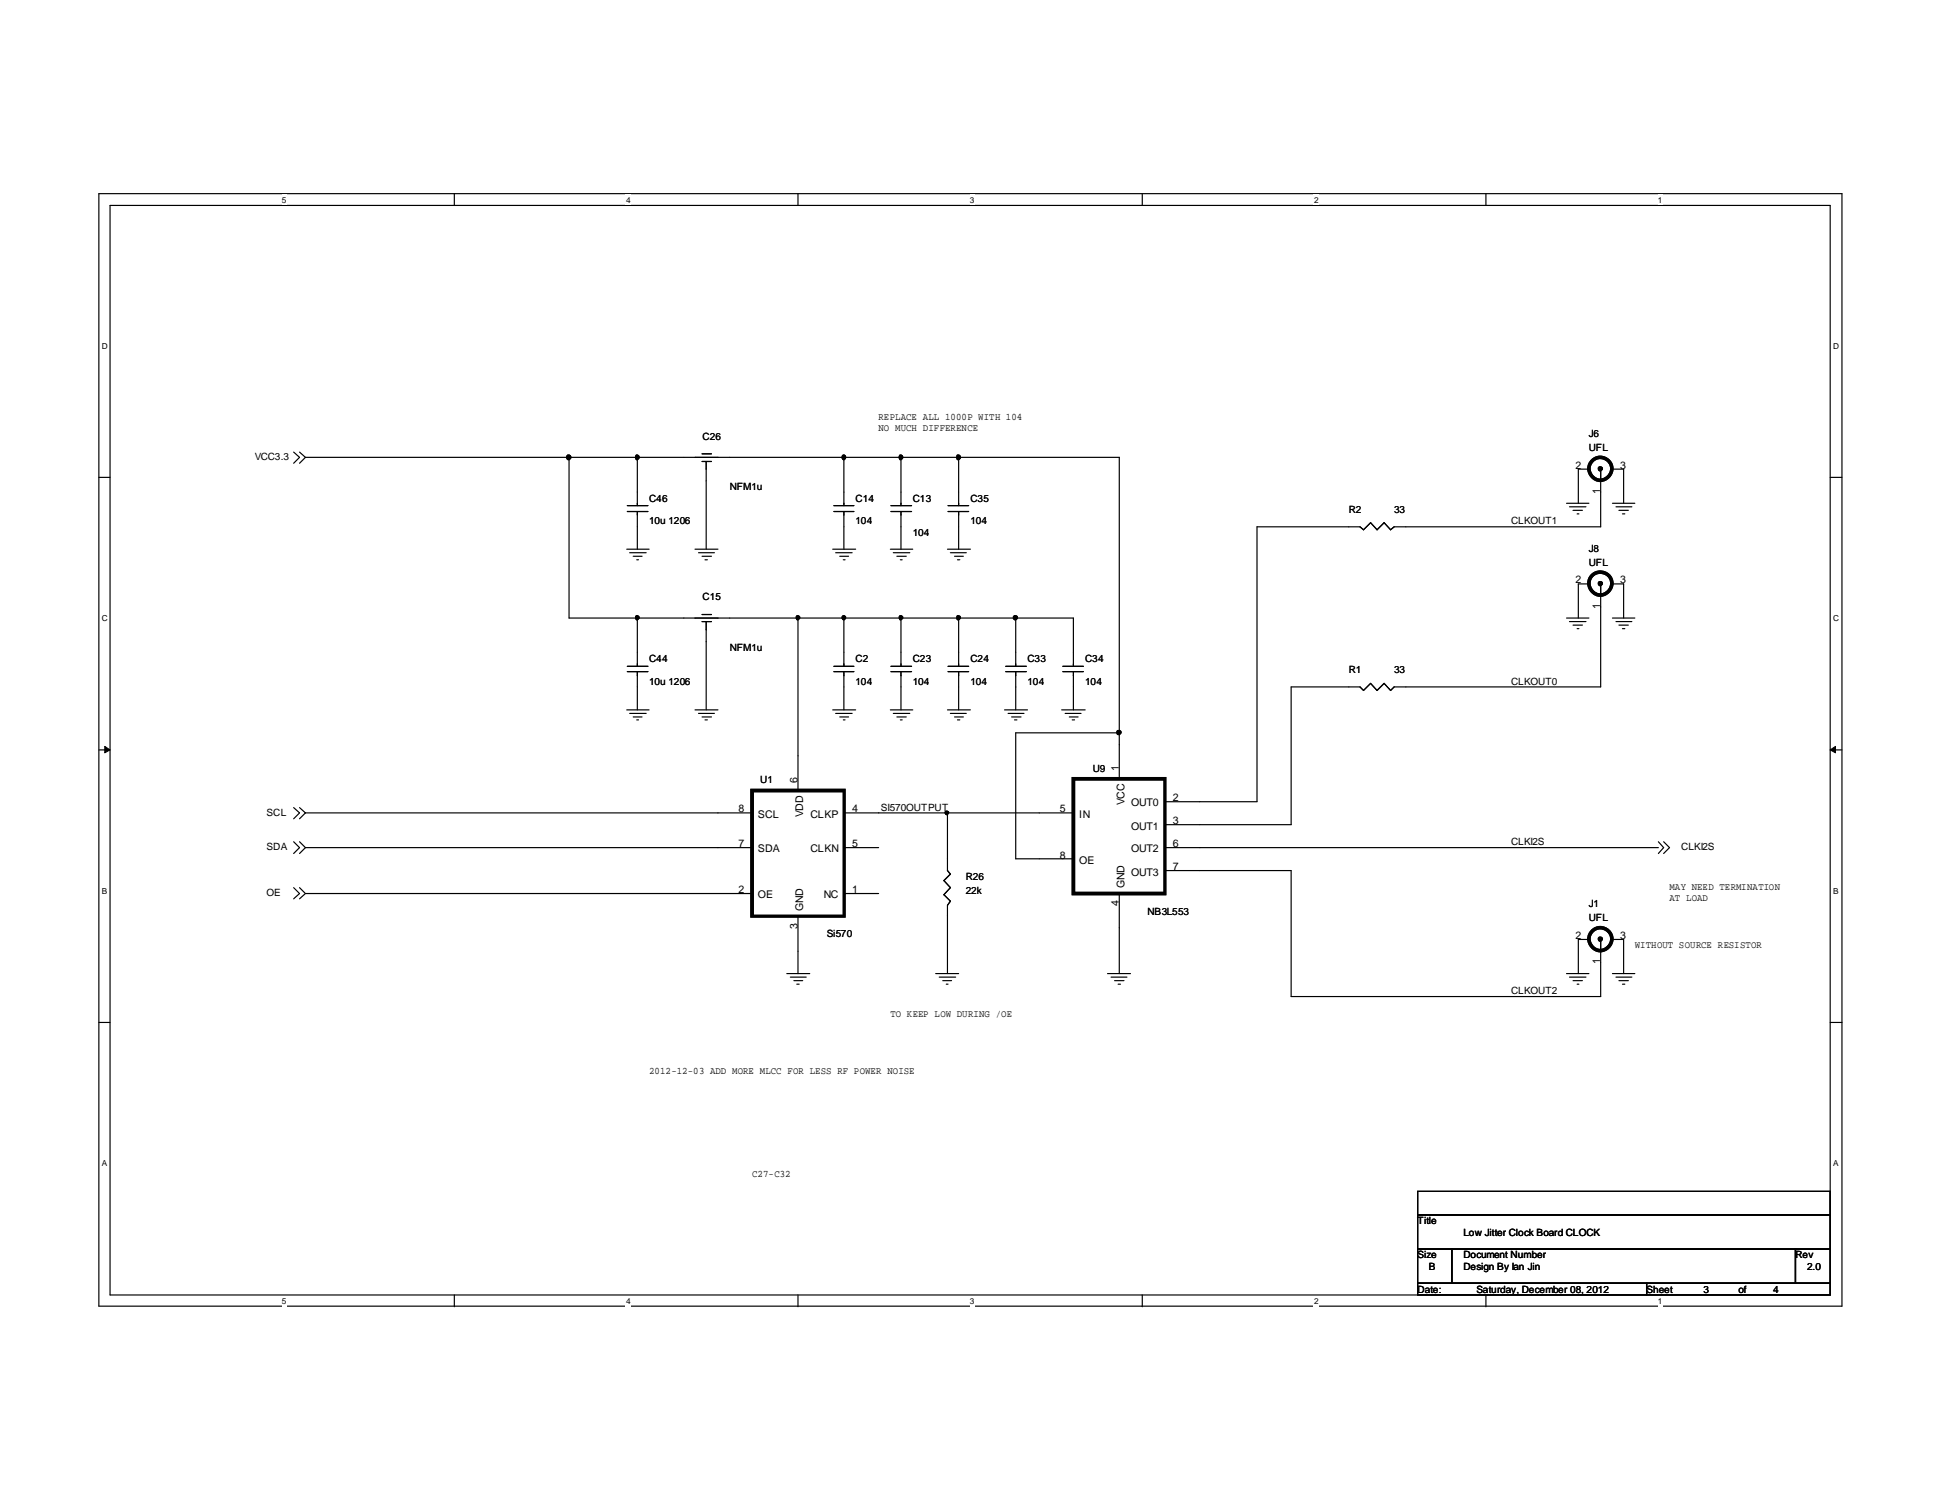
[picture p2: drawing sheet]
<svg xmlns="http://www.w3.org/2000/svg" width="279mm" height="216mm" viewBox="0 0 279 216" stroke-linecap="round" stroke-linejoin="round" font-family="sans-serif">
<path d="M14.2 27.9h250.8v160h-250.8zM15.8 29.5h247.5v156.8h-247.5z" fill="none" stroke="#000" stroke-width=".17"/>
<g fill="#fff">
<path d="M40.6 28h.6v1.5h-.6z"/>
<path d="M40.6 186.4h.6v1.5h-.6z"/>
</g>
<path d="M65.4 27.9v1.6M65.4 186.3v1.7" fill="none" stroke="#000" stroke-width=".17"/>
<g fill="#fff">
<path d="M90 28h.8v1.5h-.8z"/>
<path d="M90 186.4h.8v1.5h-.8z"/>
</g>
<path d="M114.8 27.9v1.6M114.8 186.3v1.7" fill="none" stroke="#000" stroke-width=".17"/>
<g fill="#fff">
<path d="M139.5 28h.7v1.5h-.7z"/>
<path d="M139.5 186.4h.7v1.5h-.7z"/>
</g>
<path d="M164.3 27.9v1.6M164.3 186.3v1.7" fill="none" stroke="#000" stroke-width=".17"/>
<g fill="#fff">
<path d="M189 28h.7v1.5h-.7z"/>
<path d="M189 186.4h.7v1.5h-.7z"/>
</g>
<path d="M213.8 27.9v1.6M213.8 186.3v1.7" fill="none" stroke="#000" stroke-width=".17"/>
<g fill="#fff">
<path d="M238.5 28h.7v1.5h-.7z"/>
<path d="M238.5 186.4h.7v1.5h-.7z"/>
<path d="M14.6 49h1v1.5h-1z"/>
<path d="M263.7 49h1v1.5h-1z"/>
<path d="M14.6 88.1h1v1.5h-1z"/>
<path d="M263.7 88.1h1v1.5h-1z"/>
</g>
<path d="M14.2 68.7h1.6M263.3 68.7h1.7" fill="none" stroke="#000" stroke-width=".17"/>
<g fill="#fff">
<path d="M14.6 127.3h.9v1.5h-.9z"/>
<path d="M263.7 127.3h.9v1.5h-.9z"/>
</g>
<path d="M14.2 107.9h1.6M263.3 107.9h1.7" fill="none" stroke="#000" stroke-width=".17"/>
<path d="M15.1 107.4l.7 .5-.7 .4zM263.3 107.9l.8-.5v.9z" fill="#000"/>
<path d="M15.1 107.4l.7 .5-.7 .4zM263.3 107.9l.8-.5v.9z" fill="none" stroke="#000" stroke-width=".14"/>
<g fill="#fff">
<path d="M14.6 166.5h.8v1.5h-.8z"/>
<path d="M263.7 166.5h.8v1.5h-.8z"/>
</g>
<g fill="none" stroke="#000" stroke-width=".17">
<path d="M42.2 65l.9 .8-.9 .8M43.1 65l.8 .8M43.9 65.8h117.1v46.2M43.9 65.8l-.8 .8M81.9 65.8v23.1h72.5v6.9M90.2 79h3.2M90.3 73.6h2.9M90.3 72.7h2.9M90.6 79.5h2.4M91.5 65.5l.4 .1a.36 .36 0 0 1-.3 .5 .48 .48 0 0 1-.1-.6zM91.7 65.8v6.9M91.7 73.6v5.4"/>
<path d="M100 79h3.3M100.5 79.5h2.3M101 65.3h1.4M101 66.4h1.4M101.6 66.4v12.6M119.8 79h3.3M120 73.6h2.9M120 72.7h2.9M120.2 79.5h2.4M121.3 65.5h.2a.37 .37 0 0 1-.1 .6 .37 .37 0 0 1-.1-.6zM121.4 65.8v6.9M121.4 73.6v5.4"/>
<path d="M128.1 79h3.2M128.2 73.6h2.9M128.2 72.7h2.9M128.5 79.5h2.4M129.5 65.5l.3 .1a.36 .36 0 0 1-.3 .5 .48 .48 0 0 1 0-.6zM129.6 65.8v6.9M129.6 73.6v5.4M136.3 79h3.3M136.4 73.6h3M136.4 72.7h3M136.7 79.5h2.3M137.7 65.5l.4 .1a.36 .36 0 0 1-.3 .5 .44 .44 0 0 1-.1-.6z"/>
<path d="M137.9 65.8v6.9M137.9 73.6v5.4M225.4 72.4h3.2M225.8 72.9h2.4M226.3 73.4h1.4M226.9 73.9h.3M228.6 67.5h-1.5v4.9M230.3 67.5v8.3h-29.7l-.5 .4-1-1-1 1-.9-1-1 1-.5-.4h-14.9v39.5h-13.2M232 67.5h1.6v4.9M232 72.4h3.2M232.5 72.9h2.3M232.9 73.4h1.4"/>
<path d="M233.4 73.9h.4M90.3 96.6h2.9M90.3 95.8h2.9M91.1 80h1.3M91.5 88.6a.29 .29 0 0 1 .4 .2l-.1 .3-.2 .1-.2-.4zM91.6 80.5h.3M91.7 88.9v6.9M91.7 96.6v5.5M101 89.4h1.4M101 80h1.4M101 88.4h1.4M101.4 80.5h.4"/>
<path d="M101.6 89.4v12.7M114.6 88.6a.29 .29 0 0 1 .5 .2l-.2 .3-.2 .1-.1-.4zM114.8 88.9v24.8M120 96.6h2.9M120 95.8h2.9M120.8 80h1.3M121.3 80.5h.3M121.4 88.9v6.9M121.4 96.6v5.5M128.2 96.6h2.9M128.2 95.8h2.9M129 80h1.4"/>
<path d="M129.4 88.6a.29 .29 0 0 1 .5 .2l-.2 .3-.2 .1-.1-.4zM129.5 80.5h.3M129.6 88.9v6.9M129.6 96.6v5.5M136.4 96.6h3M136.4 95.8h3M137.3 80h1.3M137.7 88.6a.29 .29 0 0 1 .4 0 .29 .29 0 0 1 0 .4l-.3 .2a.39 .39 0 0 1-.1-.6zM137.8 80.5h.3M137.9 88.9v6.9M137.9 96.6v5.5M144.7 96.6h3"/>
<path d="M144.7 95.8h3M146.1 88.9v6.9M146.1 96.6v5.5M152.9 96.6h3M152.9 95.8h3M154.4 96.6v5.5M225.4 88.9h3.2M225.8 89.4h2.4M226.3 89.9h1.4M226.9 90.4h.3M228.6 84h-1.5v4.9M230.3 84v14.8h-29.7l-.5 .5-1-1-1 1-.9-1-1 1-.5-.5h-9.9v19.8h-18.2"/>
<path d="M232 88.9h3.2M232 84h1.6v4.9M232.5 89.4h2.3M232.9 89.9h1.4M233.4 90.4h.4M42.2 116.2l.9 .7-.9 .9M43.1 116.2l.8 .7M43.9 116.9h64.3M43.9 116.9l-.8 .9M90.2 102.1h3.2M90.6 102.6h2.4M91.1 103.1h1.3"/>
<path d="M91.6 103.5h.3M100 102.1h3.3M100.5 102.6h2.3M101 103.1h1.4M101.4 103.5h.4M119.8 102.1h3.3M120.2 102.6h2.4M120.8 103.1h1.3M121.3 103.5h.3M121.4 116.9h33M128.1 102.1h3.2M128.5 102.6h2.4"/>
<path d="M129 103.1h1.4M129.5 103.5h.3M136.3 116.9v8.3l.4 .5-.9 1 .9 1-.9 1 .9 .9-.4 .6v9.8M136.3 102.1h3.3M136.7 102.6h2.3M137.3 103.1h1.3M137.8 103.5h.3M144.5 102.1h3.3M145 102.6h2.3M145.5 103.1h1.4M146 103.5h.3M152.7 102.1h3.4"/>
<path d="M153.2 102.6h2.3M153.8 103.1h1.3M154.3 103.5h.3M161 105.4h-14.9v18.1h8.3M42.2 121.1l.9 .8-.9 .9M42.2 127.7l.9 .8-.9 .8M43.1 121.1l.8 .8M43.1 127.7l.8 .8M43.9 121.9h64.3M43.9 128.5h64.3M43.9 121.9l-.8 .9M43.9 128.5l-.8 .8"/>
<path d="M114.8 131.7v8.3M121.4 121.9h5M121.4 128.5h5M161 128.5v11.5M167.6 121.9h71M167.6 125.2h18.2v18.1h44.5v-8.2M228.6 135.1h-1.5v4.9M232 135.1h1.6v4.9M238.6 121.1l.8 .8-.8 .9M239.4 121.1l.8 .8-.8 .9M14.2 147.1h1.6M113.2 140h3.3"/>
<path d="M113.7 140.5h2.3M114.2 141.1h1.3M114.6 141.6h.4M134.6 140h3.3M135.1 140.5h2.4M135.6 141.1h1.3M136.1 141.6h.3M159.3 140h3.3M159.9 140.5h2.2M160.4 141.1h1.3M160.9 141.6h.3M225.4 140h3.2"/>
<path d="M225.8 140.5h2.4M226.3 141.1h1.4M226.9 141.6h.3M232 140h3.2M232.5 140.5h2.3M232.9 141.1h1.4M233.4 141.6h.4M263.3 147.1h1.7M204 171.4h59.3v3.4h-59.3zM204 174.8h59.3v4.9h-59.3zM204 179.7h4.9v4.9h-4.9zM208.9 179.7h49.4v4.9h-49.4z"/>
<path d="M258.3 179.7h5v4.9h-5zM204 184.6h32.9v1.7h-32.9zM236.9 184.6h26.4v1.7h-26.4z"/>
<circle cx="81.8" cy="65.8" r=".33"/>
<circle cx="230.2" cy="67.4" r=".31"/>
<circle cx="121.4" cy="88.8" r=".28"/>
<circle cx="146.1" cy="88.8" r=".31"/>
<circle cx="230.2" cy="83.9" r=".31"/>
<circle cx="136.2" cy="116.9" r=".26"/>
<circle cx="161" cy="105.4" r=".32"/>
<circle cx="230.2" cy="135.1" r=".31"/>
</g>
<g fill="#000">
<path d="M91.5 65.5l.4 .1a.36 .36 0 0 1-.3 .5 .48 .48 0 0 1-.1-.6z" fill-rule="evenodd"/>
<path d="M91.5 65.5l.4 .1a.36 .36 0 0 1-.3 .5 .48 .48 0 0 1-.1-.6z" fill-rule="evenodd"/>
<path d="M121.3 65.5h.2a.37 .37 0 0 1-.1 .6 .37 .37 0 0 1-.1-.6z" fill-rule="evenodd"/>
<path d="M121.3 65.5h.2a.37 .37 0 0 1-.1 .6 .37 .37 0 0 1-.1-.6z" fill-rule="evenodd"/>
<path d="M129.5 65.5l.3 .1a.36 .36 0 0 1-.3 .5 .48 .48 0 0 1 0-.6z" fill-rule="evenodd"/>
<path d="M129.5 65.5l.3 .1a.36 .36 0 0 1-.3 .5 .48 .48 0 0 1 0-.6z" fill-rule="evenodd"/>
<path d="M137.7 65.5l.4 .1a.36 .36 0 0 1-.3 .5 .44 .44 0 0 1-.1-.6z" fill-rule="evenodd"/>
<path d="M137.7 65.5l.4 .1a.36 .36 0 0 1-.3 .5 .44 .44 0 0 1-.1-.6z" fill-rule="evenodd"/>
<path d="M91.5 88.6a.29 .29 0 0 1 .4 .2l-.1 .3-.2 .1-.2-.4z" fill-rule="evenodd"/>
<path d="M91.5 88.6a.29 .29 0 0 1 .4 .2l-.1 .3-.2 .1-.2-.4z" fill-rule="evenodd"/>
<path d="M114.6 88.6a.29 .29 0 0 1 .5 .2l-.2 .3-.2 .1-.1-.4z" fill-rule="evenodd"/>
<path d="M114.6 88.6a.29 .29 0 0 1 .5 .2l-.2 .3-.2 .1-.1-.4z" fill-rule="evenodd"/>
<path d="M129.4 88.6a.29 .29 0 0 1 .5 .2l-.2 .3-.2 .1-.1-.4z" fill-rule="evenodd"/>
<path d="M129.4 88.6a.29 .29 0 0 1 .5 .2l-.2 .3-.2 .1-.1-.4z" fill-rule="evenodd"/>
<path d="M137.7 88.6a.29 .29 0 0 1 .4 0 .29 .29 0 0 1 0 .4l-.3 .2a.39 .39 0 0 1-.1-.6z" fill-rule="evenodd"/>
<path d="M137.7 88.6a.29 .29 0 0 1 .4 0 .29 .29 0 0 1 0 .4l-.3 .2a.39 .39 0 0 1-.1-.6z" fill-rule="evenodd"/>
<circle cx="81.8" cy="65.8" r=".33"/>
<circle cx="230.2" cy="67.4" r=".31"/>
<circle cx="121.4" cy="88.8" r=".28"/>
<circle cx="146.1" cy="88.8" r=".31"/>
<circle cx="230.2" cy="83.9" r=".31"/>
<circle cx="136.2" cy="116.9" r=".26"/>
<circle cx="161" cy="105.4" r=".32"/>
<circle cx="230.2" cy="135.1" r=".31"/>
</g>
<g fill="none" stroke="#000" stroke-width=".51">
<circle cx="230.3" cy="67.4" r="1.64"/>
<circle cx="230.3" cy="83.9" r="1.65"/>
<circle cx="230.3" cy="135.1" r="1.64"/>
</g>
<path d="M107.9 113.5h13.8v18.5h-13.8v-.3h.3v-.1h13v-17.6h-12.7v17.7h-.3v-.1v.1h-.3zM154.2 111.8h13.6v17h-13.6v-.3h.2v-.2h13v-16h-12.7v16.2h-.3v-.2v.2h-.2z" fill="#000"/>
<g font-size="1.5">
<text x="226.7" y="67.4">2</text>
<text x="230.2" y="71" transform="rotate(-90 230.2 71)">1</text>
<text x="233.1" y="67.4">3</text>
<text x="226.7" y="83.9">2</text>
<text x="233.1" y="83.9">3</text>
<text x="230.2" y="87.5" transform="rotate(-90 230.2 87.5)">1</text>
<text x="114.7" y="112.6" transform="rotate(-90 114.7 112.6)">6</text>
<text x="161" y="110.9" transform="rotate(-90 161 110.9)">1</text>
<text x="106.3" y="116.8">8</text>
<text x="109.1" y="117.7">SCL</text>
<text x="115.6" y="117.5" transform="rotate(-90 115.6 117.5)">VDD</text>
<text x="116.6" y="117.7">CLKP</text>
<text x="122.6" y="116.8">4</text>
<text x="152.5" y="116.8">5</text>
<text x="155.3" y="117.7">IN</text>
<text x="161.8" y="115.8" transform="rotate(-90 161.8 115.8)">VCC</text>
<text x="162.7" y="116">OUT0</text>
<text x="162.7" y="119.4">OUT1</text>
<text x="168.7" y="115.2">2</text>
<text x="168.7" y="118.5">3</text>
<text x="106.3" y="121.8">7</text>
<text x="109.1" y="122.6">SDA</text>
<text x="116.6" y="122.6">CLKN</text>
<text x="122.6" y="121.8">5</text>
<text x="152.5" y="123.5">8</text>
<text x="155.3" y="124.3">OE</text>
<text x="162.7" y="122.6">OUT2</text>
<text x="162.7" y="126">OUT3</text>
<text x="168.7" y="121.8">6</text>
<text x="168.7" y="125.1">7</text>
<text x="106.3" y="128.4">2</text>
<text x="109.1" y="129.2">OE</text>
<text x="115.6" y="131" transform="rotate(-90 115.6 131)">GND</text>
<text x="118.5" y="129.2">NC</text>
<text x="122.6" y="128.4">1</text>
<text x="161" y="130.4" transform="rotate(-90 161 130.4)">4</text>
<text x="161.8" y="127.7" transform="rotate(-90 161.8 127.7)">GND</text>
<text x="114.7" y="133.7" transform="rotate(-90 114.7 133.7)">3</text>
<text x="226.7" y="135">2</text>
<text x="233.1" y="135">3</text>
<text x="230.2" y="138.7" transform="rotate(-90 230.2 138.7)">1</text>
</g>
<g font-size="1.4">
<text x="101.1" y="63.2">C26</text>
<text x="126.4" y="60.5">REPLACE ALL 1000P WITH 104</text>
<text x="126.4" y="62.1">NO MUCH DIFFERENCE</text>
<text x="228.6" y="62.9">J6</text>
<text x="228.6" y="64.9">UFL</text>
<text x="36.7" y="66.2">VCC3.3</text>
<text x="105" y="70.5">NFM1u</text>
<text x="93.4" y="72.1">C46</text>
<text x="93.4" y="75.4">10u 1206</text>
<text x="123.1" y="72.1">C14</text>
<text x="123.1" y="75.4">104</text>
<text x="131.3" y="72.1">C13</text>
<text x="131.3" y="77.1">104</text>
<text x="139.6" y="72.1">C35</text>
<text x="139.6" y="75.4">104</text>
<text x="194.1" y="73.7">R2</text>
<text x="200.6" y="73.7">33</text>
<text x="217.4" y="75.4">CLKOUT1</text>
<text x="228.6" y="79.4">J8</text>
<text x="228.6" y="81.4">UFL</text>
<text x="101.1" y="86.4">C15</text>
<text x="93.4" y="95.2">C44</text>
<text x="105" y="93.6">NFM1u</text>
<text x="123.1" y="95.2">C2</text>
<text x="131.3" y="95.2">C23</text>
<text x="139.6" y="95.2">C24</text>
<text x="147.8" y="95.2">C33</text>
<text x="156.1" y="95.2">C34</text>
<text x="93.4" y="98.6">10u 1206</text>
<text x="123.1" y="98.6">104</text>
<text x="131.3" y="98.6">104</text>
<text x="139.6" y="98.6">104</text>
<text x="147.8" y="98.6">104</text>
<text x="156.1" y="98.6">104</text>
<text x="194.1" y="96.9">R1</text>
<text x="200.6" y="96.9">33</text>
<text x="217.4" y="98.5">CLKOUT0</text>
<text x="109.4" y="112.7">U1</text>
<text x="157.2" y="111.1">U9</text>
<text x="38.4" y="117.3">SCL</text>
<text x="126.7" y="116.7">SI570OUTPUT</text>
<text x="38.4" y="122.3">SDA</text>
<text x="217.4" y="121.6">CLKI2S</text>
<text x="241.9" y="122.3">CLKI2S</text>
<text x="38.4" y="128.9">OE</text>
<text x="138.9" y="126.6">R26</text>
<text x="138.9" y="128.5">22k</text>
<text x="165.1" y="131.6">NB3L553</text>
<text x="228.6" y="130.5">J1</text>
<text x="240.2" y="128">MAY NEED TERMINATION</text>
<text x="240.2" y="129.6">AT LOAD</text>
<text x="119" y="134.8">Si570</text>
<text x="228.6" y="132.5">UFL</text>
<text x="235.2" y="136.3">WITHOUT SOURCE RESISTOR</text>
<text x="217.4" y="143">CLKOUT2</text>
<text x="128.1" y="146.2">TO KEEP LOW DURING /OE</text>
<text x="93.4" y="154.5">2012-12-03 ADD MORE MLCC FOR LESS RF POWER NOISE</text>
<text x="108.2" y="169.3">C27-C32</text>
<text x="204" y="176.1">Title</text>
<text x="210.6" y="177.7">Low Jitter Clock Board CLOCK</text>
<text x="204" y="185.9">Date:</text>
<text x="204" y="181">Size</text>
<text x="205.6" y="182.6">B</text>
<text x="210.6" y="181">Document Number</text>
<text x="210.6" y="182.6">Design By Ian Jin</text>
<text x="212.4" y="185.9">Saturday, December 08, 2012</text>
<text x="236.9" y="185.9">Sheet</text>
<text x="245.1" y="185.9">3</text>
<text x="250.1" y="185.9">of</text>
<text x="255.1" y="185.9">4</text>
<text x="258.3" y="181">Rev</text>
<text x="260" y="182.6">2.0</text>
</g>
<g font-size="1.2">
<text x="40.6" y="29.2">5</text>
<text x="90.1" y="29.2">4</text>
<text x="139.5" y="29.2">3</text>
<text x="189.1" y="29.2">2</text>
<text x="238.5" y="29.2">1</text>
<text x="14.6" y="50.2">D</text>
<text x="263.7" y="50.2">D</text>
<text x="14.6" y="89.3">C</text>
<text x="263.7" y="89.3">C</text>
<text x="14.6" y="128.5">B</text>
<text x="263.7" y="128.5">B</text>
<text x="14.6" y="167.7">A</text>
<text x="263.7" y="167.7">A</text>
<text x="40.6" y="187.6">5</text>
<text x="90.1" y="187.6">4</text>
<text x="139.5" y="187.6">3</text>
<text x="189.1" y="187.6">2</text>
<text x="238.5" y="187.6">1</text>
</g>
</svg>
